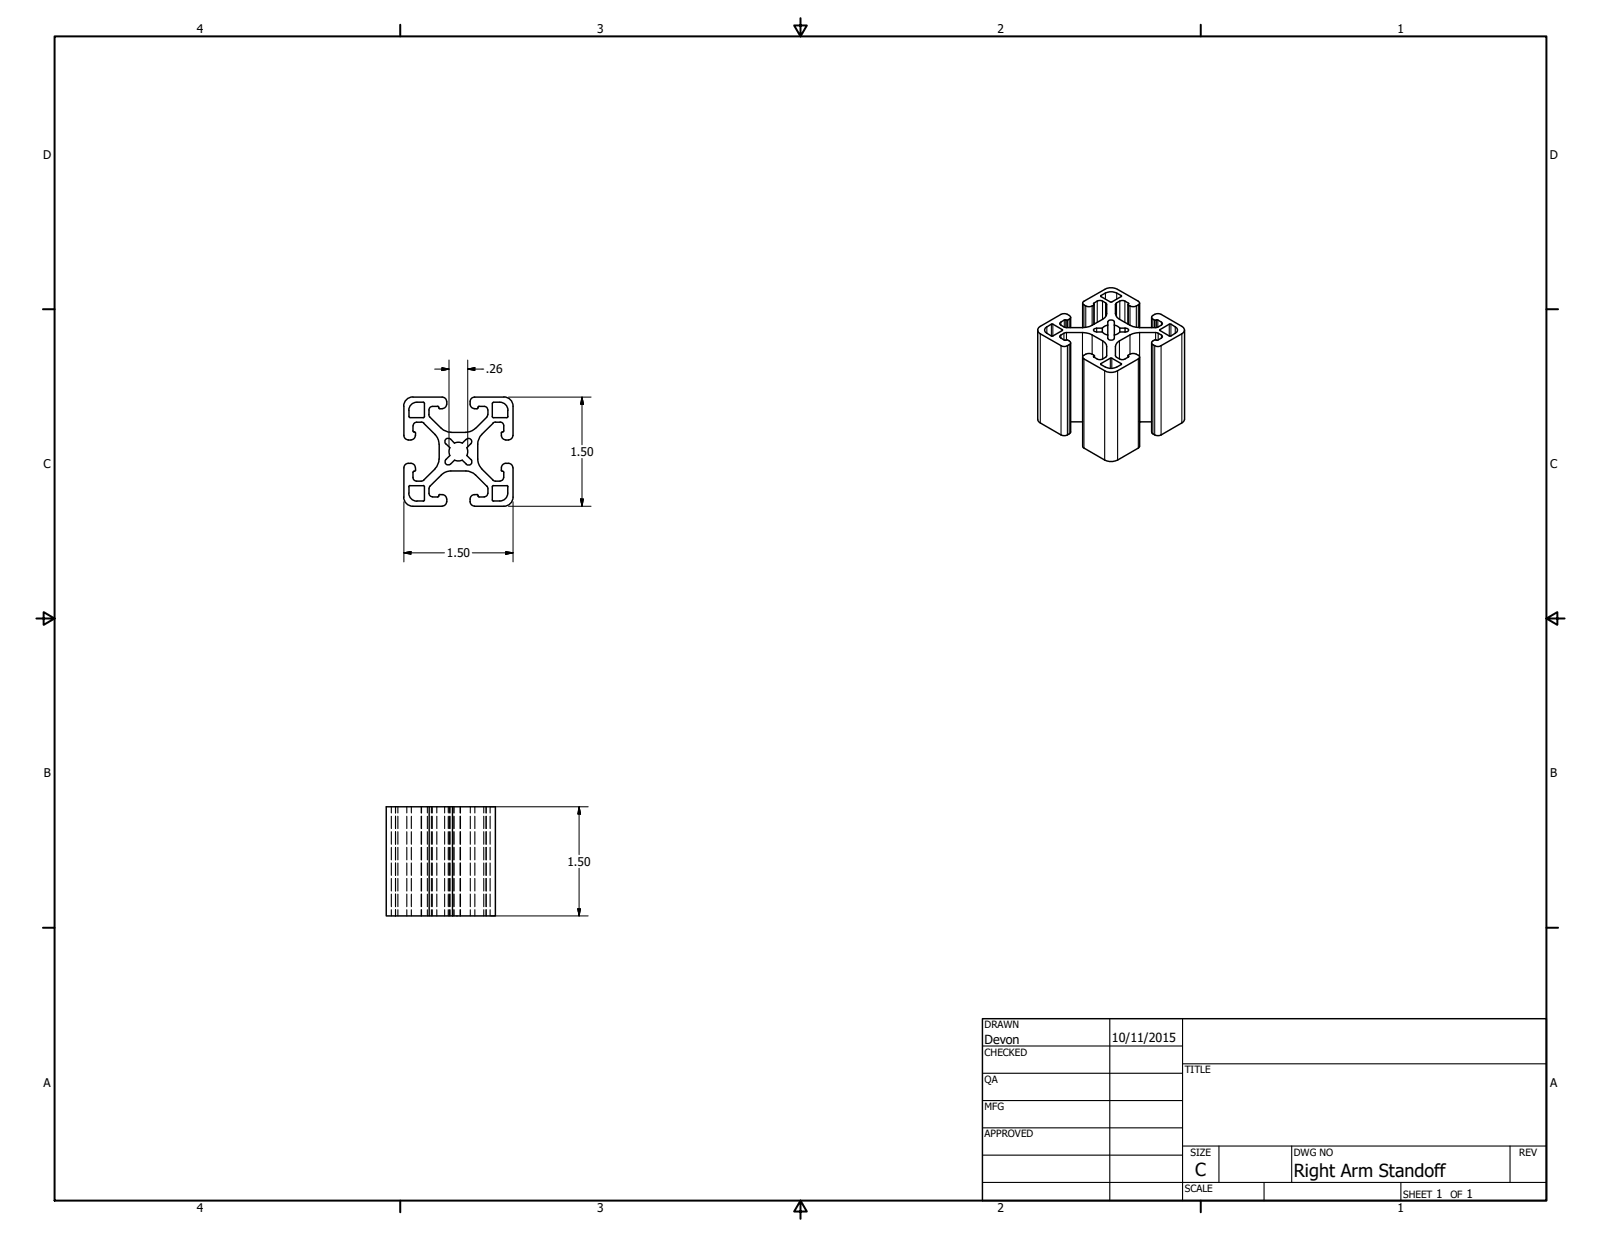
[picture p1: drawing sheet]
<svg xmlns="http://www.w3.org/2000/svg" width="559mm" height="432mm" viewBox="0 0 559 432" stroke-linecap="round" stroke-linejoin="round" font-family="sans-serif">
<!-- layer: Visible (ANSI) -->
<g fill="none" stroke="#000" stroke-width=".51">
<path d="M362.5 114.4l8.3-4.9a2.68 2.68 0 0 1 2.9 1.2 1.65 1.65 0 0 1-2.2 1l-1.6 1.1a2.35 2.35 0 0 0 2.3 1.6h5.6a11.9 11.9 0 0 0 7.8-3.5l.7-1.4v-3.2a2.77 2.77 0 0 0-4.7-.3l.3 .3a2.53 2.53 0 0 1-4-.5l.4-.6 7.3-4.2a4.5 4.5 0 0 1 4.5 0l7.2 4.2 .5 .6a2.59 2.59 0 0 1-4.1 .5l.3-.3a2.83 2.83 0 0 0-4.7 .3l.2 3.9a11.3 11.3 0 0 0 5.9 3.8l2.4 .4 6.1-.1 1.8-1.1-.3-.7-1.3-.8a1.58 1.58 0 0 1-2.1-1l.4-.6a2.65 2.65 0 0 1 2.9-.4l7.2 4.2a1.38 1.38 0 0 1 .9 1.3 1.38 1.38 0 0 1-.9 1.3l-7.2 4.1a2.4 2.4 0 0 1-3.3-.9 1.58 1.58 0 0 1 2.1-1l1.3-.7 .3-.7-1.5-1-.8-.2a15.3 15.3 0 0 0-13.4 3.5l-.7 1.4v3.1a2.83 2.83 0 0 0 4.7 .4l-.3-.4a2.59 2.59 0 0 1 4.1 .6l-.5 .6-7.2 4.1a4.6 4.6 0 0 1-4.5 0l-7.3-4.1-.4-.6a2.51 2.51 0 0 1 4-.6l-.3 .4a2.77 2.77 0 0 0 4.7-.4l-.2-3.8a12.5 12.5 0 0 0-5.9-3.8l-2.4-.4h-6a2.24 2.24 0 0 0-1.9 1.6l1.6 1a1.65 1.65 0 0 1 2.2 1l-.5 .6a2.51 2.51 0 0 1-2.9 .3l-7.2-4.1a1.34 1.34 0 0 1-.6-2.1zM364.9 114.5l2.3-1.4 3.7 2.1-3.7 2.1a4.6 4.6 0 0 1-2.6-1.9zM384.2 103.2a5.2 5.2 0 0 1 7.3 .2l-3.7 2.1-3.6-2zM392.7 114.6h-1.9l-1-.9-.9-.2v-1.2a1.35 1.35 0 0 0-2.2 0v1.2l-.9 .2-1.1 .9h-1.9l-1 .3-.2 .3 .6 .6 2.5 .1 1.1 .8 .9 .3v1.1a1.35 1.35 0 0 0 2.2 0v-1.1l.9-.3 1-.8h1.9M392.7 114.6h.6l.7 .6-.7 .6-.6 .1M392.7 114.6v1.3M404.7 115.2l3.7-2.1a3.4 3.4 0 0 1 2.6 2.3 4.6 4.6 0 0 1-2.6 1.9zM144.1 138.6a3.2 3.2 0 0 0-3.2 3.2M144.1 138.6h10.2a1.56 1.56 0 0 1 1.6 1.6M175.9 138.6a3.2 3.2 0 0 1 3.2 3.2v10.2M175.9 138.6h-10.3a1.56 1.56 0 0 0-1.5 1.6M384.2 126.9l3.6-1.9 3.7 2.1a5.1 5.1 0 0 1-7.3 0z"/>
<path d="M141 141.8v10.2a2.05 2.05 0 0 0 2 1.6 2.05 2.05 0 0 0 2-1.6M142.7 143.2v2.2l.4 .3M144.1 148.7l.1 1.9 .6 .2 .2 .4M144.5 150.8h.2M145 151.2v.8M145.4 147.4h1.6M145.4 147.4l-.8 .3-.4 .9M147 147.3l1 .4M147.9 147.8l4 3.9M148.1 140.8l-.3-.4a4.5 4.5 0 0 0-4.5 1.1l-.6 1.7M148.1 140.8v4.8l-.4 .2h-4.6M149.7 144.7l.4 .9 4 3.9"/>
<path d="M151 141.9l-1.1 .6-.2 2.2M151 141.9h1.8M151.8 151.7l1.1 1.5 .3 1.8M152.7 141.8l.5 .4M153.1 142.3l.4 .4M153.2 142.2v.1M153.3 155.1v5.2M153.5 142.7h.9M154 149.5l1.6 1 1.8 .4M155.6 154.9l1.4 1.4M156 140.2a1.86 1.86 0 0 1-1.7 2.4M157 156.3l-.3 1.3 .3 1.4"/>
<path d="M157 159l-1.4 1.4a1.11 1.11 0 0 0 0 1.6 1.11 1.11 0 0 0 1.6 0M157.3 153.3a1.17 1.17 0 0 0-1.7 0 1.17 1.17 0 0 0 0 1.7M157.3 153.3l1.3 1.4M157.4 150.9h5.2M158.6 154.7l1.4-.3 1.3 .3M162.6 153.4l-1.2 1.3M162.7 153.5a1.11 1.11 0 0 1 1.6-.1 1.11 1.11 0 0 1-.1 1.6M162.9 159l1.4 1.4M163 156.3l.3 1.3-.3 1.4M164.1 140.2a1.79 1.79 0 0 0 1.5 2.4M164.2 155l-1.3 1.3M165.9 149.5l-1.5 1-1.8 .4"/>
<path d="M166.9 142.3l-.2 .3-1.1 .1M166.9 142.2v.1M167.2 141.8l-.4 .4M167.3 141.9l2.3 .1 .6 1.1M168.1 151.7l-.7 1-.6 1.7v5.9M169.9 145.6l-3.9 3.9M170.2 144.7l-.3 .9M170.3 143.1v1.6M171.8 140.8v4.6l.2 .3 4.9 .1 .4-.4M172.1 147.8l-4 3.9M172.2 140.4a4.5 4.5 0 0 1 4.5 1.1l.6 1.7M172.2 140.5l-.3 .3"/>
<path d="M172.9 147.3l-.9 .4M173 147.4h1.6M174.5 147.3a1.3 1.3 0 0 1 1.3 1.3M175 151.2a2.04 2.04 0 0 0 1.6 2.4 2.04 2.04 0 0 0 2.4-1.6M175.4 150.7l-.5 .5M175.4 150.8h.1M175.8 148.7v1.7l-.4 .4M177.2 143.2v2.2M141 163.3v10.2M141 163.3a2.05 2.05 0 0 1 2-1.6 2.05 2.05 0 0 1 2 1.6M142.7 172.1a2.83 2.83 0 0 0 2.8 2.8M142.7 169.9v2.2"/>
<path d="M143.1 169.5l-.4 .4M143.1 169.5h4.7M144.5 164.5h.2M144.6 164.5l-.5 .4v1.8a1.3 1.3 0 0 0 1.3 1.3M145 163.3v1l-.4 .2M145.5 174.9h2.3M147.7 169.5l.4 .4v4.6l-.4 .4M148 167.6l-.7 .3-1.9 .1M149.7 172.2l.4 .9 .9 .3M151.9 163.6l-4 4M153.2 173.1l-.5 .4h-1.7M153.2 173v.1"/>
<path d="M153.2 160.2l-.3 1.9-1.1 1.5M153.5 172.6l-.4 .4M153.5 172.7a2.07 2.07 0 0 1 2.5 1.6 2.07 2.07 0 0 1-1.6 2.4h-10.3a3.2 3.2 0 0 1-3.2-3.2M157.3 162l1.3-1.4 1.4 .3 1.3-.3 1.5 1.4M157.4 164.4h5.2M157.4 164.4l-1.2 .2-1.7 .8-4.4 4.3-.3 .6-.1 1.9M162.6 164.4l1.2 .2 1.7 .8 4.4 4.3M164.4 160.4a1.17 1.17 0 0 1 0 1.6 1.17 1.17 0 0 1-1.7 0M166.5 172.6l.4 .4M166.5 172.7a2.05 2.05 0 0 0-2.4 1.5 2.05 2.05 0 0 0 1.5 2.5h10.3M166.8 160.2l.3 1.9 1 1.5M166.8 173.1l.4 .4"/>
<path d="M166.9 173v.1M167.3 173.5h1.7M168.1 163.6l4 4M169.9 169.7l.4 .6v1.9M170.2 172.2l-.3 .9-.9 .3M172 167.6l.7 .3 1.9 .1M172.2 169.5h4.6M172.2 169.5l-.4 .4v4.6l.4 .4M174.9 164.1l.6 .4M175 163.3v.8M175 163.3a2.05 2.05 0 0 1 2-1.6 2.05 2.05 0 0 1 2 1.6M175.4 164.5l.4 .4v1.8"/>
<path d="M175.8 166.7l-.4 .8-.9 .4M176.9 169.5l.4 .4M177.2 172.1a2.76 2.76 0 0 1-2.7 2.8h-2.3M177.2 169.9v2.2M179.1 163.3v10.2a3.2 3.2 0 0 1-3.2 3.2M149.8 281.6v38.1h8.1M157.9 281.6v38.1h15v-38.1h-38.1v38.1h15"/>
</g>
<!-- layer: Hidden (ANSI) -->
<g fill="none" stroke="#000" stroke-width=".38">
<path d="M136.6 281.6v2.2M136.6 284.9v4.3M136.6 290.3v4.4M136.6 295.8v4.4M138 281.6v2.2M138 284.9v4.3M138 290.3v4.4M138 295.8v4.4M138.9 281.6v2.2M138.9 284.9v4.3M138.9 290.3v4.4M138.9 295.8v4.4"/>
<path d="M142 281.6v2.2M142 284.9v4.3M142 290.3v4.4M142 295.8v4.4M143.6 281.6v2.2M143.6 284.9v4.3M143.6 290.3v4.4M143.6 295.8v4.4M147 281.6v2.2M147 284.9v4.3M147 290.3v4.4M147 295.8v4.4"/>
<path d="M147.1 281.6v2.2M147.1 284.9v4.3M147.1 290.3v4.4M147.1 295.8v4.4M149.2 281.6v2.2M149.2 284.9v4.3M149.2 290.3v4.4M149.2 295.8v4.4M150.6 281.6v2.2M150.6 284.9v4.3M150.6 290.3v4.4M150.6 295.8v4.4"/>
<path d="M150.9 281.6v2.2M150.9 284.9v4.3M150.9 290.3v4.4M150.9 295.8v4.4M152.5 281.6v2.2M152.5 284.9v4.3M152.5 290.3v4.4M152.5 295.8v4.4M155.2 281.6v2.2M155.2 284.9v4.3M155.2 290.3v4.4M155.2 295.8v4.4"/>
<path d="M156.5 281.6v2.2M156.5 284.9v4.3M156.5 290.3v4.4M156.5 295.8v4.4M156.8 281.6v2.2M156.8 284.9v4.3M156.8 290.3v4.4M156.8 295.8v4.4M157.1 281.6v2.2M157.1 284.9v4.3M157.1 290.3v4.4M157.1 295.8v4.4"/>
<path d="M158.1 281.6v2.2M158.1 284.9v4.3M158.1 290.3v4.4M158.1 295.8v4.4M158.5 281.6v2.2M158.5 284.9v4.3M158.5 290.3v4.4M158.5 295.8v4.4M160.6 281.6v2.2M160.6 284.9v4.3M160.6 290.3v4.4M160.6 295.8v4.4"/>
<path d="M160.7 281.6v2.2M160.7 284.9v4.3M160.7 290.3v4.4M160.7 295.8v4.4M164.1 281.6v2.2M164.1 284.9v4.3M164.1 290.3v4.4M164.1 295.8v4.4M165.7 281.6v2.2M165.7 284.9v4.3M165.7 290.3v4.4M165.7 295.8v4.4"/>
<path d="M168.8 281.6v2.2M168.8 284.9v4.3M168.8 290.3v4.4M168.8 295.8v4.4M169.7 281.6v2.2M169.7 284.9v4.3M169.7 290.3v4.4M169.7 295.8v4.4M171.1 281.6v2.2M171.1 284.9v4.3M171.1 290.3v4.4M171.1 295.8v4.4"/>
<path d="M136.6 301.2v4.4M136.6 306.6v4.4M136.6 312.1v4.4M136.6 317.6v2.1M138 301.2v4.4M138 306.6v4.4M138 312.1v4.4M138 317.6v2.1M138.9 301.2v4.4M138.9 306.6v4.4M138.9 312.1v4.4M138.9 317.6v2.1"/>
<path d="M142 301.2v4.4M142 306.6v4.4M142 312.1v4.4M142 317.6v2.1M143.6 301.2v4.4M143.6 306.6v4.4M143.6 312.1v4.4M143.6 317.6v2.1M147 301.2v4.4M147 306.6v4.4M147 312.1v4.4M147 317.6v2.1"/>
<path d="M147.1 301.2v4.4M147.1 306.6v4.4M147.1 312.1v4.4M147.1 317.6v2.1M149.2 301.2v4.4M149.2 306.6v4.4M149.2 312.1v4.4M149.2 317.6v2.1M150.6 301.2v4.4M150.6 306.6v4.4M150.6 312.1v4.4M150.6 317.6v2.1"/>
<path d="M150.9 301.2v4.4M150.9 306.6v4.4M150.9 312.1v4.4M150.9 317.6v2.1M152.5 301.2v4.4M152.5 306.6v4.4M152.5 312.1v4.4M152.5 317.6v2.1M155.2 301.2v4.4M155.2 306.6v4.4M155.2 312.1v4.4M155.2 317.6v2.1"/>
<path d="M156.5 301.2v4.4M156.5 306.6v4.4M156.5 312.1v4.4M156.5 317.6v2.1M156.8 301.2v4.4M156.8 306.6v4.4M156.8 312.1v4.4M156.8 317.6v2.1M157.1 301.2v4.4M157.1 306.6v4.4M157.1 312.1v4.4M157.1 317.6v2.1"/>
<path d="M158.1 301.2v4.4M158.1 306.6v4.4M158.1 312.1v4.4M158.1 317.6v2.1M158.5 301.2v4.4M158.5 306.6v4.4M158.5 312.1v4.4M158.5 317.6v2.1M160.6 301.2v4.4M160.6 306.6v4.4M160.6 312.1v4.4M160.6 317.6v2.1"/>
<path d="M160.7 301.2v4.4M160.7 306.6v4.4M160.7 312.1v4.4M160.7 317.6v2.1M164.1 301.2v4.4M164.1 306.6v4.4M164.1 312.1v4.4M164.1 317.6v2.1M165.7 301.2v4.4M165.7 306.6v4.4M165.7 312.1v4.4M165.7 317.6v2.1"/>
<path d="M168.8 301.2v4.4M168.8 306.6v4.4M168.8 312.1v4.4M168.8 317.6v2.1M169.7 301.2v4.4M169.7 306.6v4.4M169.7 312.1v4.4M169.7 317.6v2.1M171.1 301.2v4.4M171.1 306.6v4.4M171.1 312.1v4.4M171.1 317.6v2.1"/>
</g>
<!-- layer: Visible (ANSI) -->
<circle cx="381.8" cy="124.3" r=".25" fill="#000"/>
<!-- layer: Visible Narrow (ANSI) -->
<g fill="none" stroke="#000" stroke-width=".38">
<path d="M363.1 116.5v31.1M365.4 114.1v2.2M367 113.2v4.1M367.5 113.2v4.1M370.3 112.5v1M370.3 117v1M370.8 115.1v.3M371.3 116.3v2.3M371.5 111.7v2.5M372 111.7l.1 2.7M372.2 116.1v2.5M372.6 111.8v2.6"/>
<path d="M373.2 111.4v3M377.8 116.1v31.2M378.3 106.4v7.9M379 106.8v7.4M381.2 106.8v6.7M381.2 116.9v6.7M381.8 105.9v.2M381.8 106.5v6.7M382.8 114.6v1.3M383 105.1v7.4M384.2 103.2v.3M384.8 105.1v6.4"/>
<path d="M384.9 119v6.3M385.8 102.3v2.1M385.9 105.7v4.9M389.7 105.7v4.9M389.8 102.3v2.1M390.7 119v6.3M390.8 105.1v6.4M391.4 103.2v.3M392.6 105.1v7.4M393.8 106.5v6.7M393.9 105.9v.2M394.4 106.8v6.7"/>
<path d="M394.4 116.9v6.7M396.6 106.8v7.4M397.3 106.4v7.9M397.8 116.1v31.2M402.4 111.4v3M403 111.8v2.6M403.4 116.1v2.5M403.5 111.7v2.7M404.1 111.7v2.5M404.2 116.3v2.3M404.9 115.1v.3M405.4 112.5v1"/>
<path d="M405.4 117v1M408.1 113.2v4.1M408.7 113.2v4.1M410.2 114.1v2.2M412.5 116.5v31.1M370.3 120.6v31.2M372.6 120.6v31.2M373.2 120.3v31.1M378.3 125.3v31.1M381.8 124.6v-.3v.4M384.2 126.9v.4M385.6 129.4v31.2"/>
<path d="M387.5 125v3.6M388 125v3.6M390.1 129.4v31.2M391.4 126.9v.4M393.8 124.3v.4M393.9 124.3v.3M397.3 125.3v31.1M402.4 120.3v31.1M403 120.6v31.2M405.3 120.6v31.2"/>
</g>
<g fill="none" stroke="#000" stroke-width=".51">
<path d="M362.2 115.2l.1 31.6 .8 .8 7.7 4.4a2.68 2.68 0 0 0 2.9-1.2v-31.1M373.7 110.7v3.7M377.9 105.8v8.6M381.9 106.3v6.9M384.7 114.6v1.3M386.7 113.5v3.5M388.9 113.5v3.5M390.8 114.6v1.3M393.7 106.3v6.9M397.8 105.8v8.6M402 110.7v3.7M413.4 115.2v31.2l-.4 .9-.5 .3-7.8 4.4a2.53 2.53 0 0 1-2.7-1.2v-31.1"/>
<path d="M377.9 124.7l.1 31.4 7.6 4.5a5 5 0 0 0 4.5 0l7.2-4.2 .5-.6v-31.1M381.9 124.1v.6M393.7 124.1v.6M373.7 147.3h4.2M397.8 147.3h4.2"/>
</g>
<circle cx="397.8" cy="147.3" r=".25" fill="#000"/>
<!-- layer: Border (ANSI) -->
<g fill="none" stroke="#000" stroke-width=".7">
<path d="M19 12.7h520.8v406.4h-520.8zM139.7 8.6v4.1M279.4 6.3v6.4l-2.2-3.8h4.4l-2.2 3.8M419.1 8.6v4.1M15 107.9h4M539.8 107.9h4M12.7 215.9h6.3l-3.8-2.2v4.4l3.8-2.2M539.8 215.9l3.8 2.2v-4.4l-3.8 2.2h6.3M15 323.8h4M539.8 323.8h4M139.7 419.1v4.1M279.4 419.1l2.2 3.8h-4.4l2.2-3.8v6.3"/>
<path d="M419.1 419.1v4.1"/>
</g>
<!-- layer: Title (ANSI) -->
<g fill="none" stroke="#000" stroke-width=".38">
<path d="M387.3 355.6v63.5M412.7 355.6v63.5M342.9 365.1h69.8M342.9 374.6h69.8M412.7 371.3h127.1M342.9 384.2h69.8M342.9 393.7h69.8M342.9 412.7h196.9M342.9 403.2h69.8M412.7 400h127.1M425.4 400v12.7M441.2 412.7v6.4"/>
<path d="M450.8 400v12.7M488.9 412.7v6.4M527 400v12.7"/>
</g>
<path d="M342.9 355.6h196.9v63.5h-196.9z" fill="none" stroke="#000" stroke-width=".51"/>
<!-- layer: Dimension (ANSI) -->
<g fill="none" stroke="#000" stroke-width=".35">
<path d="M151.7 128.8h5M154.2 128.3l2.5 .5-2.5 .5zM156.7 125.7v30.4M163.3 128.8l2.4-.5v1zM163.3 128.8h5.5M163.3 125.7v30.4M177.5 138.6h28.8M203.1 138.6l.5 2.5h-1zM203.1 138.6v16.7M141 175.1v21.1M177.5 176.7h28.8M179.1 175.1v21.1"/>
<path d="M202.6 174.2h1l-.5 2.5zM203.1 160v16.7M141 193l2.4-.5v1zM141 193h14.1M164.8 193h14.3M176.5 192.5l2.6 .5-2.6 .5zM171.3 281.6h34M202.1 281.6l.5 2.6h-.9zM202.1 281.6v16.7M171.3 319.7h34M201.7 317.2h.9l-.5 2.5zM202.1 303.1v16.6"/>
</g>
<g fill="#000" stroke="#000" stroke-width=".35">
<path d="M154.2 129.3l2.5-.5zM154.2 128.3l2.5 .5-2.5 .5zM163.3 128.8l2.4-.5zM163.3 128.8l2.4-.5v1zM203.1 138.6l.5 2.5zM203.1 138.6l.5 2.5h-1zM202.6 174.2l.5 2.5zM202.6 174.2h1l-.5 2.5zM141 193l2.4-.5zM141 193l2.4-.5v1zM176.5 193.5l2.6-.5zM176.5 192.5l2.6 .5-2.6 .5z"/>
<path d="M202.1 281.6l.5 2.6zM202.1 281.6l.5 2.6h-.9zM201.7 317.2l.4 2.5zM201.7 317.2h.9l-.5 2.5z"/>
</g>
<g font-size="6.3">
<text x="417.2" y="410.6">C</text>
<text x="451.6" y="410.7">Right Arm Standoff</text>
</g>
<g font-size="4.4">
<text x="343.7" y="364.3">Devon</text>
<text x="388.1" y="363.7">10/11/2015</text>
</g>
<g font-size="4.2">
<text x="68.7" y="11.7">4</text>
<text x="208.4" y="11.7">3</text>
<text x="348.1" y="11.7">2</text>
<text x="487.8" y="11.7">1</text>
<text x="15.1" y="55.5">D</text>
<text x="540.9" y="55.5">D</text>
<text x="169.6" y="130.4">.26</text>
<text x="199.1" y="159.2">1.50</text>
<text x="15.2" y="163.4">C</text>
<text x="541" y="163.4">C</text>
<text x="156" y="194.5">1.50</text>
<text x="15.3" y="271.4">B</text>
<text x="541.1" y="271.4">B</text>
<text x="198.1" y="302.2">1.50</text>
<text x="15.2" y="379.3">A</text>
<text x="541" y="379.3">A</text>
<text x="501.3" y="418.3">1</text>
<text x="511.8" y="418.3">1</text>
<text x="68.7" y="423.2">4</text>
<text x="208.4" y="423.2">3</text>
<text x="348.1" y="423.2">2</text>
<text x="487.8" y="423.2">1</text>
</g>
<g font-size="3.5">
<text x="343.7" y="358.9">DRAWN</text>
<text x="343.7" y="368.5">CHECKED</text>
<text x="413.5" y="374.6">TITLE</text>
<text x="343.7" y="378">QA</text>
<text x="343.7" y="387.5">MFG</text>
<text x="343.7" y="397.1">APPROVED</text>
<text x="415.5" y="403.4">SIZE</text>
<text x="451.6" y="403.4">DWG NO</text>
<text x="530.3" y="403.4">REV</text>
<text x="413.5" y="416.1">SCALE</text>
<text x="489.7" y="418.3">SHEET</text>
<text x="506.2" y="418.3">OF</text>
</g>
</svg>
